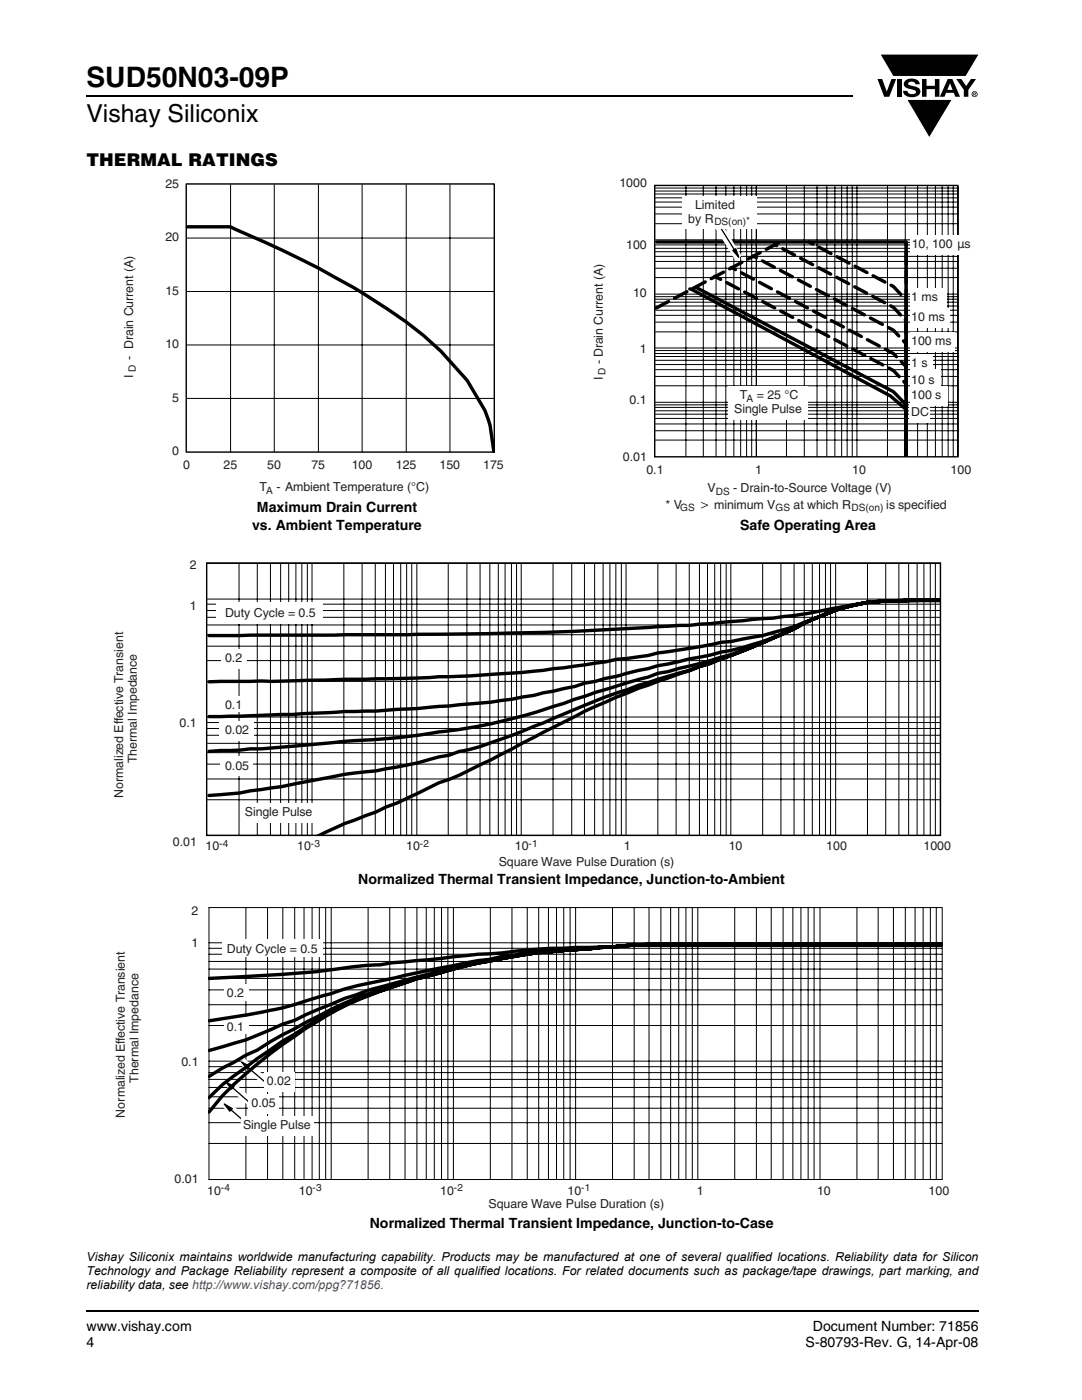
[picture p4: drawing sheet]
<svg xmlns="http://www.w3.org/2000/svg" width="216mm" height="279mm" viewBox="0 0 216 279" stroke-linecap="round" stroke-linejoin="round" font-family="sans-serif">
<path d="M17.1 18.9h.2v.3h-.2zM17.1 261.5h.2v.4h-.2z" fill="#000"/>
<path d="M17.3 19.1h152.9M17.3 261.7h178.1" fill="none" stroke="#000" stroke-width=".36"/>
<path d="M175.1 10.7h20.4v17h-20.4z" fill="#fff"/>
<g fill="#000">
<path d="M175.1 15.8h.9l.9 2.5 1-2.5h.9l-1.4 3.5h-1zM175.6 10.8h19.8l-2.7 4.5h-14.5zM179 15.8h.9v3.5h-.9zM180.7 16.1a2.08 2.08 0 0 1 2.7 .3l.1 .4h-.9a.78 .78 0 0 0-.6-.5 .78 .78 0 0 0-.8 .4l.2 .3 1 .2a1.06 1.06 0 0 1 1.2 1 1.06 1.06 0 0 1-1 1.1 1.71 1.71 0 0 1-2.4-1.2h.9a.95 .95 0 0 0 .8 .7 .95 .95 0 0 0 .9-.4 1.3 1.3 0 0 0-1.2-.6 1.02 1.02 0 0 1-1.1-.6 1.02 1.02 0 0 1 .2-1.1zM184 15.8h.9v1.3h1.6v-1.3h.9v3.5h-.9v-1.5h-1.6v1.5h-.9zM180.9 19.8h9.1l-4.6 7.7zM190.8 15.8h1l1 1.4 .9-1.4h1l-1.5 2.2v1.3h-.9v-1.4z"/>
<path d="M189.6 16.6l-.6 1.3h1.1zM189.1 15.8h.9l1.6 3.5h-1l-.3-.8h-1.5l-.3 .8h-1z"/>
<path d="M194.4 18.6v.1h.2v-.1zM194.2 18.5h.5v.2l-.1 .1 .1 .3-.2-.3-.1 .3h-.2zM194 18.8a.45 .45 0 0 0 .9 0 .45 .45 0 0 0-.9 0zM193.9 18.8a.6 .6 0 0 1 1.2 0 .6 .6 0 0 1-1.2 0z"/>
</g>
<path d="M175.6 10.8h19.8l-2.7 4.5h-14.5zM180.9 19.8h9.1l-4.6 7.7z" fill="none" stroke="#fff" stroke-width=".2"/>
<path d="M24.4 35.3h76.1v63.7h-76.1z" fill="#fff"/>
<path d="M46 36.8v53.4M54.7 36.8v53.4M63.5 36.8v53.4M72.3 36.8v53.4M81.1 36.8v53.4M89.8 36.8v53.4M37.2 58.2h61.4M37.2 47.5h61.4M37.2 79.5h61.4M37.2 68.8h61.4" fill="none" stroke="#000" stroke-width=".2"/>
<path d="M37.2 45.3h8.8a218.5 218.5 0 0 1 26.2 13.1 86.4 86.4 0 0 1 15.8 11.7l5.2 5.8 3.6 6 1 3 .7 5.2" fill="none" stroke="#000" stroke-width=".68"/>
<path d="M37.2 36.7h61.4v53.5h-61.4z" fill="none" stroke="#000" stroke-width=".28"/>
<g fill="#fff">
<path d="M118.2 35.2h75.6v67.3h-75.6z"/>
<path d="M130.6 37h60.5v54.2h-60.5z"/>
</g>
<path d="M130.6 37h60.5v54.2h-60.5z" fill="none" stroke="#000" stroke-width=".28"/>
<path d="M131 48.3h49.8v42.6v-9.2l-3.1-2.7-39.8-21.3h-.3M138.9 57.4l39.4 20.8 2.5 2.6v9.7" fill="none" stroke="#000" stroke-width=".68"/>
<path d="M180.8 90.9v-14.2l-2.5-2.8-35.7-18.8M180.8 90.7v-17.5l-2.5-2.6-32.4-17.2M180.8 90.9v-22.3l-2.5-2.7-28.1-14.8M180.8 90.9v-26.9l-2.5-2.7-23.7-12.5M180.8 90.9v-31l-2.5-2.7-16.9-8.9" fill="none" stroke="#000" stroke-width=".68" stroke-dasharray="2.7 1.4"/>
<path d="M180.8 90.9v-42.6" fill="none" stroke="#000" stroke-width=".68" stroke-dasharray="2.5 1.3"/>
<path d="M130.9 61.5l24.8-13.2" fill="none" stroke="#000" stroke-width=".68" stroke-dasharray="2.8 1.4"/>
<g fill="none" stroke="#000" stroke-width=".2">
<path d="M130.8 37.5h60.3M130.8 38.1h60.3M130.8 38.7h60.3M130.8 39.5h60.3M136.9 37.1v54M140.3 37.1v54M142.9 37.1v54M144.8 37.1v54M146.4 37.1v54M147.8 37.1v54M149 37.1v54M150 37.1v54"/>
<path d="M150.9 37.1v54M156.9 37.1v54M160.5 37.1v54M163 37.1v54M165 37.1v54M166.6 37.1v54M167.9 37.1v54M169 37.1v54M170.1 37.1v54M171 37.1v54M177.1 37.1v54M180.6 37.1v54"/>
<path d="M183.1 37.1v54M185 37.1v54M186.7 37.1v54M188 37.1v54M189.2 37.1v54M190.2 37.1v54M191.1 37.1v54M130.8 59.2h60.3M130.8 59.7h60.3M130.8 48.9h60.3M130.8 49.6h60.3M130.8 50.2h60.3"/>
<path d="M130.8 51.2h60.3M130.8 52.2h60.3M130.8 53.5h60.3M130.8 55.4h60.3M130.8 58.7h60.3M130.8 40.3h60.3M130.8 41.3h60.3M130.8 42.7h60.3M130.8 44.6h60.3M130.8 47.9h60.3M131.1 48.4h60M130.8 70h60.3"/>
<path d="M130.8 70.6h60.3M130.8 71.1h60.3M130.8 71.9h60.3M130.8 72.8h60.3M130.8 73.8h60.3M130.8 75.1h60.3M130.8 77h60.3M130.8 60.3h60.3M130.8 61.1h60.3M130.8 61.9h60.3M130.8 62.9h60.3M130.8 64.3h60.3"/>
<path d="M130.8 66.2h60.3M130.8 69.5h60.3M130.8 80.8h60.3M130.8 81.3h60.3M130.8 82h60.3M130.8 82.7h60.3M130.8 83.5h60.3M130.8 84.6h60.3M130.8 86h60.3M130.8 87.8h60.3M130.8 80.3h60.3"/>
</g>
<g fill="#fff">
<path d="M145.4 77.2h15.8v6.6h-15.8z"/>
<path d="M181.6 57.5h7.2v4.3h-7.2z"/>
<path d="M181.6 61.6h7.9v3.8h-7.9z"/>
<path d="M181.6 66.4h8.9v3.8h-8.9z"/>
<path d="M181.6 80.5h4v3.9h-4z"/>
<path d="M181.6 47h11.5v3.8h-11.5z"/>
<path d="M181.6 70.7h4.5v3.8h-4.5z"/>
<path d="M181.6 73.8h6v3.5h-6z"/>
<path d="M181.6 77.2h7.4v3.8h-7.4z"/>
</g>
<path d="M142.8 45.7l1.3-.9 3.9 6.3-1.3 .8z" fill="#fff"/>
<path d="M146.2 50l.6-.4 .6 1.7z" fill="#000"/>
<path d="M143.8 45.4l2.8 4.5M146.2 50l.6-.4 .6 1.7z" fill="none" stroke="#000" stroke-width=".25"/>
<path d="M136.2 39.2h14.9v6.5h-14.9z" fill="#fff"/>
<path d="M139.9 100.2l1.4 .6v.1l-1.4 .6v-.2l1.2-.5-1.2-.5z" fill="#000"/>
<path d="M22.5 111.4h167.3v62.1h-167.3z" fill="#fff"/>
<path d="M187.6 119.8l-8.3 .1a37.7 37.7 0 0 0-16.8 3.6l-2.1 .9a52.8 52.8 0 0 1-16.6 5.7l-2.1 .6-10.4 2.2-12.5 3.1-2.1 .3-2 .7-8.2 1.8-4.3 .7a91.3 91.3 0 0 1-10.5 1.1l-6 .6a226.1 226.1 0 0 1-16.9 .8l-10.5 .6-16.6 .4M187.6 119.8h-7.3a39.3 39.3 0 0 0-17.8 3.7l-2.1 .7a49.6 49.6 0 0 1-10.3 3l-4.2 .8-2.1 .2-4.1 .8-8.4 1.3a50.8 50.8 0 0 1-8.3 1.3l-2.2 .5-2 .2a241.1 241.1 0 0 1-31.2 2.8l-6.2 .3-26.1 .6-13.6 .1M187.6 119.8h-6.3a79.7 79.7 0 0 0-17.9 2.2 90.4 90.4 0 0 1-13.3 1.6 216.8 216.8 0 0 1-18.8 1.5l-16.6 .9-17.9 .5-15.5 .2-39.6 .1M187.6 119.8l-8.3 .1a37.9 37.9 0 0 0-17.9 4.1 159.1 159.1 0 0 1-30.1 11.6l-2 .6a164.8 164.8 0 0 0-20.9 8.1l-7.2 2.8a52.8 52.8 0 0 1-9.5 2.9l-2.1 .7-2 .4a96.6 96.6 0 0 1-18.8 3.4l-12.6 2.5-6.3 .8-2 .5-6.2 .5M187.6 119.8l-8.3 .1a37.7 37.7 0 0 0-16.8 3.6l-2.1 .9-1.9 1.1-5.2 2.3a53.8 53.8 0 0 1-9.5 3.4l-4.2 1.2-6.3 1.6-2 .4-2 .7-4.2 1.2-10.4 3.2a115.9 115.9 0 0 1-28.1 6.7 174.4 174.4 0 0 1-18.8 1.9l-1 .1a414 414 0 0 1-25.1 1.8M187.6 119.8h-7.3a39.3 39.3 0 0 0-17.8 3.7 214.6 214.6 0 0 1-16.6 7.3l-2.1 .7-2.1 .9-2.1 .6-6.3 2.3a148.3 148.3 0 0 0-18.6 7.7l-6.3 3.1a317.3 317.3 0 0 1-18.8 9.4l-2 .7a105.2 105.2 0 0 1-10.6 4.8l-2 1.1-6.2 2.3-5.2 2.4" fill="none" stroke="#000" stroke-width=".68"/>
<g fill="none" stroke="#000" stroke-width=".2">
<path d="M41.3 112.4h146.3M41.3 119.6h146.3M47.7 112.4v54.3M51.3 112.4v54.3M54 112.4v54.3M56 112.4v54.3M57.6 112.4v54.3M59 112.4v54.3M60.2 112.4v54.3M61.3 112.4v54.3M62.3 112.4v54.3M68.6 112.4v54.3"/>
<path d="M72.3 112.4v54.3M74.9 112.4v54.3M76.9 112.4v54.3M78.5 112.4v54.3M80 112.4v54.3M81.1 112.4v54.3M82.2 112.4v54.3M83.2 112.4v54.3M89.4 112.4v54.3M93.2 112.4v54.3M95.8 112.4v54.3M97.7 112.4v54.3"/>
<path d="M99.4 112.4v54.3M100.8 112.4v54.3M102.1 112.4v54.3M103.1 112.4v54.3M104 112.4v54.3M110.4 112.4v54.3M114.1 112.4v54.3M116.6 112.4v54.3M118.7 112.4v54.3M120.3 112.4v54.3M121.7 112.4v54.3M122.9 112.4v54.3"/>
<path d="M124 112.4v54.3M124.9 112.4v54.3M131.3 112.4v54.3M134.9 112.4v54.3M137.5 112.4v54.3M139.6 112.4v54.3M141.2 112.4v54.3M142.6 112.4v54.3M143.8 112.4v54.3M144.9 112.4v54.3M145.8 112.4v54.3M152.2 112.4v54.3"/>
<path d="M155.8 112.4v54.3M158.4 112.4v54.3M160.5 112.4v54.3M162.1 112.4v54.3M163.5 112.4v54.3M164.7 112.4v54.3M165.7 112.4v54.3M166.7 112.4v54.3M41.3 120.6h146.3M41.3 126.7h146.3M41.3 129h146.3M41.3 131.8h146.3"/>
<path d="M41.3 136h146.3M41.3 124.7h146.3M41.3 121.8h146.3M41.3 123.2h146.3M41.3 144.2h146.3M41.3 145.4h146.3M41.3 146.7h146.3M41.3 148.3h146.3M41.3 150.2h146.3M41.3 152.5h146.3M41.3 155.5h146.3M41.3 159.6h146.3"/>
<path d="M41.3 143.1h146.3M41.3 166.7h146.3"/>
</g>
<g fill="#fff">
<path d="M44.1 129.6h5.2v3.8h-5.2z"/>
<path d="M43.2 138.9h5.3v3.2h-5.3z"/>
<path d="M44 151.1h6.5v3.8h-6.5z"/>
<path d="M43.8 143.9h6.8v3.9h-6.8z"/>
<path d="M48.2 160.3h15.2v3.8h-15.2z"/>
<path d="M43.2 120.2h21.2v4.3h-21.2z"/>
</g>
<path d="M173.1 112.4v54.3M176.7 112.4v54.3M179.4 112.4v54.3M181.3 112.4v54.3M183 112.4v54.3M184.4 112.4v54.3M185.6 112.4v54.3M186.6 112.4v54.3M187.7 112.4v54.3" fill="none" stroke="#000" stroke-width=".2"/>
<path d="M41.2 112.4h146.5v54.3h-146.5z" fill="none" stroke="#000" stroke-width=".28"/>
<path d="M22.8 180.4h166.6v61.3h-166.6z" fill="#fff"/>
<g fill="none" stroke="#000" stroke-width=".2">
<path d="M41.7 193.4h146.2M41.7 190.4h146.2M41.7 191.9h146.2M41.7 188.2h146.2M41.7 189.3h146.2M41.7 195.3h146.2M41.7 197.6h146.2M49.1 181.1v54.3M53.4 181.1v54.3M56.4 181.1v54.3M58.8 181.1v54.3M60.7 181.1v54.3"/>
<path d="M62.3 181.1v54.3M63.7 181.1v54.3M65 181.1v54.3M66.1 181.1v54.3M73.5 181.1v54.3M77.8 181.1v54.3M80.8 181.1v54.3M83.2 181.1v54.3M85.1 181.1v54.3M86.7 181.1v54.3M88.1 181.1v54.3M89.4 181.1v54.3"/>
<path d="M90.5 181.1v54.3M97.8 181.1v54.3M102.2 181.1v54.3M105.2 181.1v54.3M107.5 181.1v54.3M109.4 181.1v54.3M111 181.1v54.3M112.5 181.1v54.3M113.8 181.1v54.3M114.9 181.1v54.3M122.2 181.1v54.3M126.5 181.1v54.3"/>
<path d="M129.5 181.1v54.3M131.9 181.1v54.3M133.8 181.1v54.3M135.4 181.1v54.3M136.9 181.1v54.3M138.1 181.1v54.3M139.2 181.1v54.3M146.6 181.1v54.3M150.9 181.1v54.3M153.9 181.1v54.3M156.3 181.1v54.3M158.2 181.1v54.3"/>
<path d="M159.8 181.1v54.3M161.3 181.1v54.3M162.4 181.1v54.3M163.6 181.1v54.3M171 181.1v54.3M175.2 181.1v54.3M178.3 181.1v54.3M180.6 181.1v54.3M182.6 181.1v54.3M184.2 181.1v54.3M185.6 181.1v54.3M186.8 181.1v54.3"/>
<path d="M187.9 181.1h-146.2v54.3h146.2M188 181.1v54.3M41.7 217h146.2M41.7 218.9h146.2M41.7 211.8h146.2M41.7 200.5h146.2M41.7 204.7h146.2M41.7 212.9h146.2M41.7 214.1h146.2M41.7 215.4h146.2M41.7 221.2h146.2M41.7 224.1h146.2"/>
<path d="M41.7 228.2h146.2"/>
</g>
<g fill="#fff">
<path d="M44.8 196.4h5v3.3h-5z"/>
<path d="M44.8 203.1h4.8v3.2h-4.8z"/>
<path d="M44.2 187.6h20.1v3.4h-20.1z"/>
</g>
<path d="M48.7 211.2l5.6 4.8-1 1.2-5.6-4.9z" fill="#fff"/>
<path d="M48.2 211.9l1.5 .9-.4 .6z" fill="#000"/>
<path d="M48.2 211.9l1.5 .9-.4 .6zM49.5 213l4 3.4" fill="none" stroke="#000" stroke-width=".25"/>
<path d="M45.6 215.2l5.6 4.8-1 1.2-5.6-4.9z" fill="#fff"/>
<path d="M45.1 215.9l1.6 1-.5 .5z" fill="#000"/>
<path d="M45.1 215.9l1.6 1-.5 .5zM46.4 217l3.9 3.5" fill="none" stroke="#000" stroke-width=".25"/>
<path d="M45.3 219.6l5.5 4.8-1 1.2-5.6-4.8z" fill="#fff"/>
<path d="M44.7 220.3l1.7 1-.6 .5z" fill="#000"/>
<path d="M44.7 220.3l1.7 1-.6 .5zM46 221.4l4 3.5" fill="none" stroke="#000" stroke-width=".25"/>
<path d="M188 188.5h-58.6l-17 1.2a93.6 93.6 0 0 0-14.6 2.1 81.8 81.8 0 0 0-12.3 2.9l-2.4 .6-7.3 2.3a56.1 56.1 0 0 0-12.1 5.1l-7.3 3.8-5.1 3.1-2.3 1-2.4 1.4-2.2 1.1-2.7 1.7M188 188.5h-58.6l-7.3 .5a208.5 208.5 0 0 0-22.2 2.2 259.1 259.1 0 0 0-25.4 6.2l-5.7 1.8-7.7 3.3-2.4 1.1-2.3 .8a68.8 68.8 0 0 1-12 4.5l-2.7 .8M188 188.5h-58.6l-17 1.2a72.2 72.2 0 0 0-14.6 1.8l-4.6 .6-16.2 3.4a75.8 75.8 0 0 0-12 3.1l-1.1 .3a115 115 0 0 1-22.2 4.8M188 188.5l-60.9 .1a85.5 85.5 0 0 1-12.3 .5l-9.7 .5a73.7 73.7 0 0 1-9.7 .8l-7.4 .9-9.7 .8-2.5 .5a142.7 142.7 0 0 0-13.5 1.4l-20.6 1.3M188 188.5h-58.6l-9.7 .6-2.1 .2a132.1 132.1 0 0 0-30.1 5 100.1 100.1 0 0 0-21.2 7.7 103.4 103.4 0 0 0-21.9 16.6l-2.7 3.3M188 188.5h-58.6l-14.6 1a133.3 133.3 0 0 0-29.3 5.3l-2.4 .5-4.8 1.7a67.5 67.5 0 0 0-19.6 9.4l-2.3 1.4-5.1 3.5-6.9 5.1-2.7 2.7" fill="none" stroke="#000" stroke-width=".68"/>
<g fill="#fff">
<path d="M49.6 218.4h6v3.8h-6z"/>
<path d="M52.6 214h6.1v3.8h-6.1z"/>
<path d="M48.2 222.8h14.5v3.8h-14.5z"/>
</g>
<text font-size="5.6" x="17.3" y="17.4">SUD50N03-09P</text>
<text font-size="4.9" x="17.3" y="24.4">Vishay Siliconix</text>
<text font-size="3.5" x="17.3" y="33">THERMAL RATINGS</text>
<g font-size="2.8">
<text x="50.3" y="105.7">vs. Ambient Temperature</text>
<text x="51.3" y="102.2">Maximum Drain Current</text>
<text x="147.7" y="105.7">Safe Operating Area</text>
<text x="71.5" y="176.3">Normalized Thermal Transient Impedance, Junction-to-Ambient</text>
<text x="73.8" y="245">Normalized Thermal Transient Impedance, Junction-to-Case</text>
<text x="17.3" y="265.6">www.vishay.com</text>
<text x="17.3" y="268.8">4</text>
<text x="160.8" y="268.8">S-80793-Rev. G, 14-Apr-08</text>
<text x="162.2" y="265.6">Document Number: 71856</text>
</g>
<g font-size="2.5" fill="#231f20">
<text x="33" y="37.5">25</text>
<text x="123.6" y="37.4">1000</text>
<text x="138.7" y="41.8">Limited</text>
<text x="137.3" y="44.5">by R</text>
<text x="33" y="48.1">20</text>
<text x="125" y="49.7">100</text>
<text x="181.9" y="49.6">10, 100</text>
<text x="191" y="49.6">µs</text>
<text x="33" y="58.8">15</text>
<text x="126.3" y="59.2">10</text>
<text x="181.8" y="60.1">1 ms</text>
<text x="181.8" y="64.1">10 ms</text>
<text x="26.6" y="71.8" transform="rotate(-90 26.6 71.8)">- Drain Current (A)</text>
<text x="33" y="69.5">10</text>
<text x="127.7" y="70.4">1</text>
<text x="181.8" y="68.9">100 ms</text>
<text x="26.6" y="75.4" transform="rotate(-90 26.6 75.4)">I</text>
<text x="120.3" y="75.9" transform="rotate(-90 120.3 75.9)">I</text>
<text x="120.3" y="72.7" transform="rotate(-90 120.3 72.7)">- Drain Current (A)</text>
<text x="181.8" y="73.3">1 s</text>
<text x="181.8" y="76.7">10 s</text>
<text x="34.4" y="80.1">5</text>
<text x="125.6" y="80.5">0.1</text>
<text x="146.5" y="82.4">Single Pulse</text>
<text x="147.6" y="79.7">T</text>
<text x="151" y="79.7">= 25 °C</text>
<text x="181.8" y="83.1">DC</text>
<text x="181.8" y="79.7">100 s</text>
<text x="34.4" y="90.8">0</text>
<text x="36.6" y="93.6">0</text>
<text x="44.6" y="93.6">25</text>
<text x="53.3" y="93.6">50</text>
<text x="62.1" y="93.6">75</text>
<text x="70.2" y="93.6">100</text>
<text x="79" y="93.6">125</text>
<text x="87.7" y="93.6">150</text>
<text x="96.4" y="93.6">175</text>
<text x="124.3" y="92.1">0.01</text>
<text x="129" y="94.6">0.1</text>
<text x="150.7" y="94.6">1</text>
<text x="170.1" y="94.6">10</text>
<text x="189.7" y="94.6">100</text>
<text x="51.8" y="98">T</text>
<text x="55.2" y="98">- Ambient Temperature (°C)</text>
<text x="132.8" y="101.6">* V</text>
<text x="141.2" y="98.3">V</text>
<text x="142.5" y="101.6">minimum V</text>
<text x="146.3" y="98.3">- Drain-to-Source Voltage (V)</text>
<text x="158.3" y="101.6">at which R</text>
<text x="176.8" y="101.6">is specified</text>
<text x="37.9" y="113.5">2</text>
<text x="37.9" y="121.8">1</text>
<text x="44.9" y="123.1">Duty Cycle = 0.5</text>
<text x="44.9" y="132.2">0.2</text>
<text x="44.9" y="141.5">0.1</text>
<text x="35.8" y="145">0.1</text>
<text x="44.9" y="146.5">0.02</text>
<text x="27.3" y="152.3" transform="rotate(-90 27.3 152.3)">Thermal Impedance</text>
<text x="44.9" y="153.6">0.05</text>
<text x="24.6" y="159.3" transform="rotate(-90 24.6 159.3)">Normalized Effective Transient</text>
<text x="48.9" y="162.8">Single Pulse</text>
<text x="34.5" y="168.8">0.01</text>
<text x="41" y="169.7">10</text>
<text x="59.3" y="169.7">10</text>
<text x="81.1" y="169.7">10</text>
<text x="99.5" y="172.9">Square Wave Pulse Duration (s)</text>
<text x="102.7" y="169.7">10</text>
<text x="124.5" y="169.7">1</text>
<text x="145.4" y="169.7">10</text>
<text x="164.9" y="169.7">100</text>
<text x="184.3" y="169.7">1000</text>
<text x="38.2" y="182.5">2</text>
<text x="38.2" y="189">1</text>
<text x="45.3" y="190.1">Duty Cycle = 0.5</text>
<text x="45.3" y="198.9">0.2</text>
<text x="45.3" y="205.7">0.1</text>
<text x="36.2" y="212.7">0.1</text>
<text x="27.6" y="216.1" transform="rotate(-90 27.6 216.1)">Thermal Impedance</text>
<text x="50.2" y="220.9">0.05</text>
<text x="53.3" y="216.5">0.02</text>
<text x="24.9" y="223" transform="rotate(-90 24.9 223)">Normalized Effective Transient</text>
<text x="48.5" y="225.3">Single Pulse</text>
<text x="34.8" y="236">0.01</text>
<text x="41.4" y="238.4">10</text>
<text x="59.7" y="238.4">10</text>
<text x="87.8" y="238.4">10</text>
<text x="113.2" y="238.4">10</text>
<text x="139.1" y="238.4">1</text>
<text x="163" y="238.4">10</text>
<text x="185.3" y="238.4">100</text>
<text x="97.5" y="241.2">Square Wave Pulse Duration (s)</text>
</g>
<g font-size="2.5">
<text x="17.3" y="251.6">Vishay Siliconix maintains worldwide manufacturing capability. Products may be manufactured at one of several qualified locations. Reliability data for Silicon</text>
<text x="17.3" y="254.4">Technology and Package Reliability represent a composite of all qualified locations. For related documents such as package/tape drawings, part marking, and</text>
<text x="17.3" y="257.2">reliability data, see http://www.vishay.com/ppg?71856.</text>
</g>
<g font-size="2" fill="#231f20">
<text x="142.5" y="45">DS(on)*</text>
<text x="27.1" y="74.3" transform="rotate(-90 27.1 74.3)">D</text>
<text x="120.8" y="74.8" transform="rotate(-90 120.8 74.8)">D</text>
<text x="149" y="80.2">A</text>
<text x="53.1" y="98.5">A</text>
<text x="142.8" y="98.8">DS</text>
<text x="135.7" y="102.1">GS</text>
<text x="154.7" y="102.1">GS</text>
<text x="169.9" y="102.1">DS(on)</text>
<text x="43.7" y="169">-4</text>
<text x="62" y="169">-3</text>
<text x="83.8" y="169">-2</text>
<text x="105.4" y="169">-1</text>
<text x="44.1" y="237.7">-4</text>
<text x="62.4" y="237.7">-3</text>
<text x="90.6" y="237.7">-2</text>
<text x="116" y="237.7">-1</text>
</g>
</svg>
